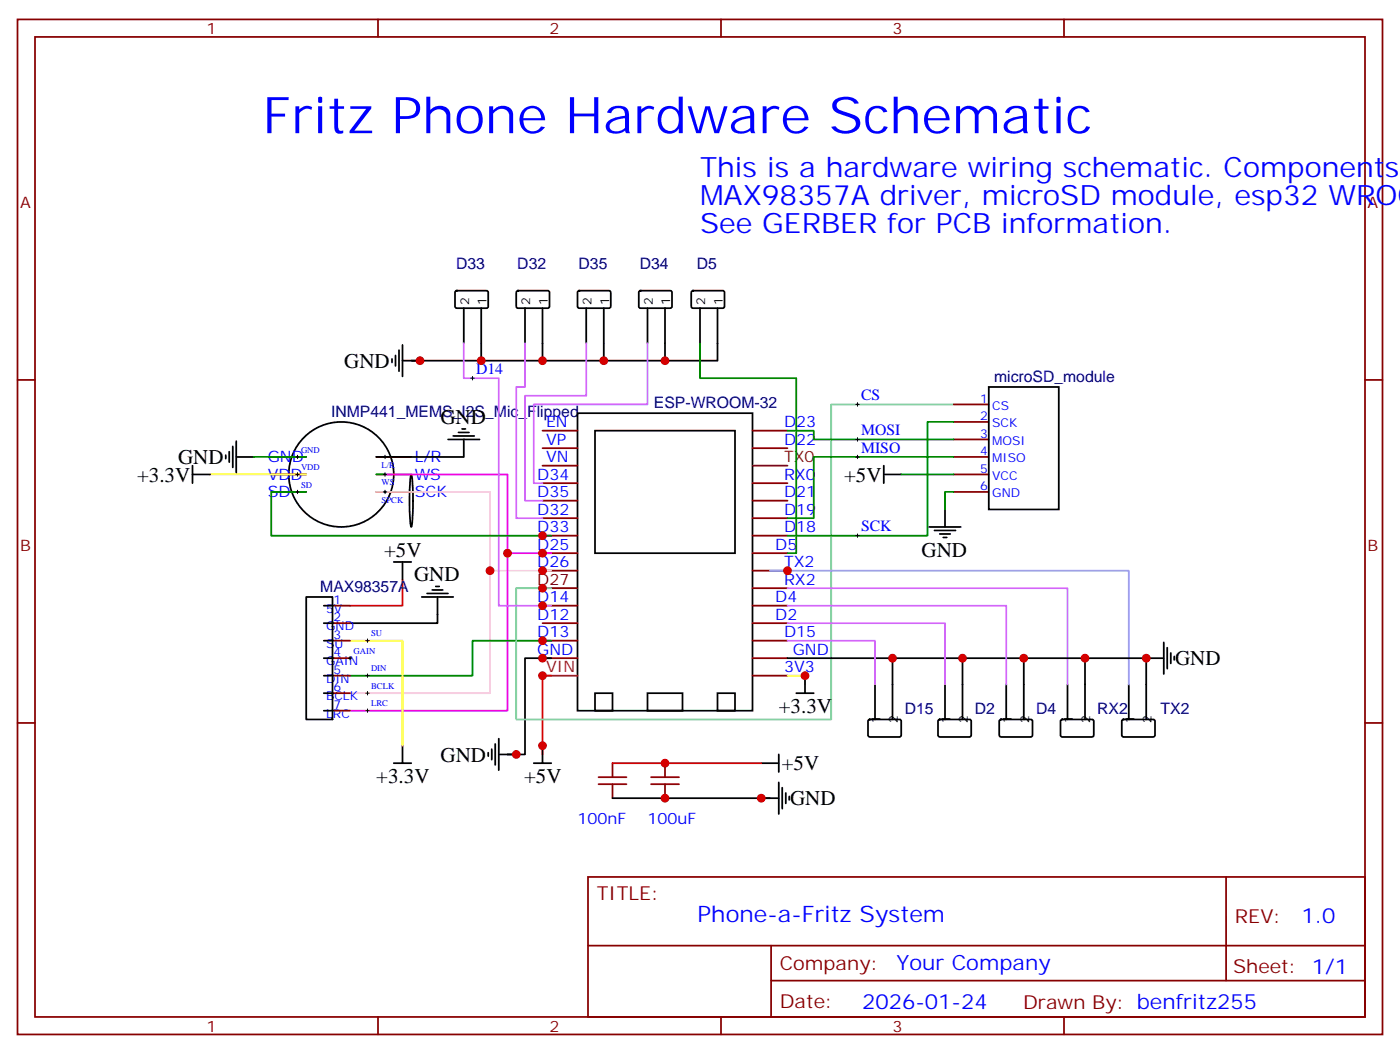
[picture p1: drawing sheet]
<svg xmlns="http://www.w3.org/2000/svg" width="282mm" height="212mm" viewBox="0 0 282 212" stroke-linecap="round" stroke-linejoin="round" font-family="sans-serif">
<g fill="none" stroke="#870000" stroke-width=".35">
<path d="M3.5 3.9h275.2v204.6h-275.2zM7.1 7.4h268.1v197.6h-268.1zM76.2 3.9v3.5M145.3 3.9v3.5M214.5 3.9v3.5M3.5 76.6h3.6M275.2 76.6h3.5M54.7 92.1h7M54.7 95.6h7M54.7 99.2h7M75.8 92.1h7.1M75.8 95.6h7.1"/>
<path d="M75.8 99.2h7.1M109.4 97.4h7M109.4 90.3h7M109.4 86.8h7M109.4 93.9h7M151.7 97.4h7M151.7 90.3h7M151.7 86.8h7M192.3 92.1h7M192.3 95.6h7M192.3 99.2h7M192.3 81.5h7"/>
<path d="M192.3 85.1h7M192.3 88.6h7M109.4 115h7M109.4 111.5h7M109.4 108h7M109.4 104.5h7M109.4 100.9h7M151.7 118.6h7M151.7 115h7M151.7 111.5h7M151.7 108h7M151.7 104.5h7"/>
<path d="M151.7 100.9h7M67 136.2h3.6M67 132.7h3.6M67 129.2h3.6M67 125.6h3.6M67 122.1h3.6M67 139.7h3.6M109.4 132.7h7M109.4 129.2h7M109.4 125.6h7M109.4 122.1h7M151.7 136.2h7"/>
<path d="M151.7 132.7h7M151.7 129.2h7M151.7 125.6h7M151.7 122.1h7M3.5 145.7h3.6M67 143.3h3.6M123.5 153.8v2.9M123.5 158.1v2.8M134.1 153.8v2.9M134.1 158.1v2.8M275.2 145.7h3.5M118.5 176.8h156.7v28.2h-156.7z"/>
<path d="M247.2 176.8v20.9M118.6 190.6h156.4M155.4 197.7h119.6M155.4 190.6v14.1M76.2 205v3.5M145.3 205v3.5M214.5 205v3.5"/>
</g>
<g fill="none" stroke="#000" stroke-width=".35">
<path d="M91.8 58.8l.3-.2h6.2l.1 .3v3l-.3 .2h-6.2l-.2-.3zM104.1 58.8l.3-.2h6.2l.2 .3-.1 3-.3 .2h-6.2l-.1-.3zM116.5 58.8l.3-.2h6.1l.2 .3v3l-.3 .2h-6.2l-.2-.3zM128.8 58.8l.3-.2h6.2l.2 .3-.1 3-.3 .2h-6.2l-.1-.3zM139.4 58.8l.3-.2h6.2l.1 .3v3l-.3 .2h-6.2l-.2-.3zM79 72.4v.7M79.7 71.6v2.2M80.4 70.6v4.2M81.1 69.5v6.4M81.1 72.7h3.6M93.5 62.1v7.1M97 62.1v10.6"/>
<path d="M105.8 62.1v7.1M109.4 62.1v10.6h-26.5M118.2 62.1v7.1M121.7 62.1v10.6M130.5 62.1v7.1M134.1 62.1v10.6h-24.7M141.1 62.1v7.1M144.6 62.1v10.6h-10.5M199.3 78h14.1v24.7h-14.1zM38.8 95.6h3.5M38.8 93.9v3.5M45.5 91.8v.7"/>
<path d="M46.2 91.1v2.1M46.9 90v4.2M47.6 92.1h3.6M47.6 88.9v6.4M82.9 95.6a39.9 39.9 0 0 1 0 10.6 39.9 39.9 0 0 1 0-10.6zM90.3 88.6h6.4M91.4 87.9h4.2M92.4 87.2h2.1M93.1 86.5h.7M93.5 88.6v3.5h-17.7M116.4 83.3h35.3v60h-35.3zM119.9 86.8h28.3v24.7h-28.3z"/>
<path d="M178.2 95.6h3.5M178.2 93.9v3.5M79.4 113.3h3.5M81.1 113.3v3.5M86.1 119.6h4.2M87.1 118.9h2.2M87.8 118.2h.7M187.3 106.2h6.4M188.4 106.9h4.2M189.4 107.6h2.2M190.1 108.3h.8M190.5 102.7v3.5"/>
<path d="M61.7 120.3h5.3v24.7h-5.3zM65.3 132.7h1.7M65.3 139.7h1.7M65.3 136.2h1.7M65.3 129.2h1.7M65.3 125.6h1.7M65.3 122.1h1.7M85 120.3h6.4M88.2 120.3v5.3h-17.6M111.1 132.7h-5.3v19.4h-3.5M119.9 139.7h3.6v3.6h-3.6zM130.5 139.7h7.1v3.6h-7.1z"/>
<path d="M144.6 139.7h3.6v3.6h-3.6zM158.7 132.7h47.7v12.3M160.5 139.7h3.5M162.3 136.2v3.5M176.4 138v7M179.9 132.7v12.3M190.5 138v7M194 132.7v12.3M202.8 138v7M206.4 132.7h12.3v12.3M215.2 138v7M218.7 132.7h12.4v12.3"/>
<path d="M227.5 138v7M231.1 132.7h3.5M234.6 129.5v6.4M235.3 130.6v4.2M236 131.6v2.1M236.7 132.3v.7M65.3 143.3h1.7M79.4 153.8h3.5M81.1 150.3v3.5M98.4 151.7v.7M99.1 151v2.1M99.8 150v4.2"/>
<path d="M100.5 152.1h3.6M100.5 148.9v6.4M107.6 153.8h3.5M109.4 150.3v3.5M153.5 153.8h3.5M157 152.1v3.5M157 157.7v6.4M157.7 158.8v4.2M158.4 159.8v2.2M175 145.2l.3-.2 6.2 .1 .2 .3-.1 3-.3 .2-6.1-.1-.2-.3zM189.1 145.2l.3-.2 6.2 .1 .2 .3-.1 3-.3 .2-6.1-.1-.2-.3zM201.5 145.2l.3-.2 6.2 .1 .1 .3v3l-.3 .2-6.2-.1-.2-.3z"/>
<path d="M213.8 145.2l.3-.2 6.2 .1 .2 .3-.1 3-.3 .2-6.1-.1-.2-.3zM226.2 145.2l.3-.2 6.2 .1 .1 .3v3l-.3 .2-6.2-.1-.2-.3zM123.5 160.9h33.5M159.1 160.5v.8"/>
<circle cx="68.8" cy="95.6" r="10.6"/>
</g>
<path d="M42.3 95.6h19.4M70.6 129.2h10.5v21.1M158.7 136.2h3.6v1.8" fill="none" stroke="#ff0" stroke-width=".35"/>
<path d="M151.7 93.9h7" fill="none" stroke="#630" stroke-width=".35"/>
<path d="M109.4 136.2h7" fill="none" stroke="#903" stroke-width=".35"/>
<path d="M109.4 118.6h7" fill="none" stroke="#600" stroke-width=".35"/>
<path d="M77.6 95.6h24.7v15.9h8.8M102.3 111.5v31.8h-31.7" fill="none" stroke="#f0f" stroke-width=".35"/>
<path d="M75.8 99.2h23v15.8h12.3M98.8 115v24.7h-28.2" fill="none" stroke="#fcc" stroke-width=".35"/>
<path d="M81.1 116.8v5.3h-10.5M111.1 136.2h-1.7v15.9M123.5 153.8h30" fill="none" stroke="#f00" stroke-width=".35"/>
<path d="M141.1 69.2v7h19.4v35.3h-1.8M51.2 92.1h10.5M61.7 99.2h-7v8.8h56.4M75.8 95.6h1.8M158.7 86.8h5.3v1.8h28.3M181.7 95.6h10.6M192.3 92.1h-28.3v12.4h-5.3M192.3 85.1h-5.3v22.9h-28.3M192.3 99.2h-1.8v3.5M111.1 129.2h-15.9v7h-24.6" fill="none" stroke="#008700" stroke-width=".35"/>
<path d="M192.3 81.5h-24.7v63.5h-63.5v-26.4h7" fill="none" stroke="#6c9" stroke-width=".35"/>
<path d="M93.5 69.2v7h7v45.9h10.6M105.8 69.2v8.8h-1.7v26.5h5.3M118.2 69.2v10.6h-12.4v21.1h3.6M130.5 69.2v12.3h-22.9v15.9h1.8M158.7 118.6h56.5v19.4M158.7 129.2h17.7v8.8M158.7 125.6h31.8v12.4M158.7 122.1h44.1v15.9" fill="none" stroke="#c6f" stroke-width=".35"/>
<path d="M155.2 115h72.3v23" fill="none" stroke="#99f" stroke-width=".35"/>
<path d="M120.6 158.1h5.7M120.6 156.7h5.7M131.2 158.1h5.7M131.2 156.7h5.7" fill="none" stroke="#a10000" stroke-width=".35"/>
<g fill="none" stroke="#000" stroke-width=".2">
<path d="M94.9 76.2h.7M95.2 75.9v.7M59.6 92.1h.7M59.6 95.6h.7M59.6 99.2h.7M60 91.8v.7M60 95.3v.7M60 98.8v.7M77.3 92.1h.7M77.3 95.6h.7M77.3 99.2h.7M77.6 91.8v.7"/>
<path d="M77.6 95.3v.7M77.6 98.8v.7M172.5 81.5h.7M172.5 88.6h.7M172.5 92.1h.7M172.9 81.2v.7M172.9 88.2v.7M172.9 91.8v.7M172.5 108h.7M172.9 107.6v.7M70.2 132.7h.7M70.6 132.3v.7"/>
<path d="M73.7 129.2h.7M73.7 136.2h.7M73.7 139.7h.7M74.1 128.8v.7M74.1 135.9v.7M74.1 139.4v.7M73.7 143.3h.7M74.1 142.9v.7"/>
</g>
<g fill="#c00">
<circle cx="98.8" cy="115" r=".88"/>
<circle cx="102.3" cy="111.5" r=".88"/>
<circle cx="97" cy="72.7" r=".88"/>
<circle cx="109.4" cy="72.7" r=".88"/>
<circle cx="121.7" cy="72.7" r=".88"/>
<circle cx="104.1" cy="152.1" r=".88"/>
<circle cx="84.7" cy="72.7" r=".88"/>
<circle cx="134.1" cy="153.8" r=".88"/>
<circle cx="134.1" cy="160.9" r=".88"/>
<circle cx="206.4" cy="132.7" r=".88"/>
<circle cx="134.1" cy="72.7" r=".88"/>
<circle cx="162.3" cy="136.2" r=".88"/>
<circle cx="218.7" cy="132.7" r=".88"/>
<circle cx="231.1" cy="132.7" r=".88"/>
<circle cx="153.5" cy="160.9" r=".88"/>
<circle cx="109.4" cy="108" r=".88"/>
<circle cx="109.4" cy="111.5" r=".88"/>
<circle cx="109.4" cy="115" r=".88"/>
<circle cx="109.4" cy="118.6" r=".88"/>
<circle cx="109.4" cy="122.1" r=".88"/>
<circle cx="109.4" cy="129.2" r=".88"/>
<circle cx="109.4" cy="132.7" r=".88"/>
<circle cx="158.8" cy="115" r=".88"/>
<circle cx="109.4" cy="136.2" r=".88"/>
<circle cx="109.4" cy="150.3" r=".88"/>
<circle cx="179.9" cy="132.7" r=".88"/>
<circle cx="194" cy="132.7" r=".88"/>
</g>
<text font-size="10.2" fill="#00f" x="52.9" y="26.8">Fritz Phone Hardware Schematic</text>
<g font-size="5.6" fill="#00f">
<text x="141.1" y="35.7">This is a hardware wiring schematic. Components</text>
<text x="141.1" y="41.3">MAX98357A driver, microSD module, esp32 WROO</text>
<text x="141.1" y="47">See GERBER for PCB information.</text>
</g>
<text font-size="4.6" fill="#00f" x="140.6" y="185.8">Phone-a-Fritz System</text>
<g font-size="4.2">
<text x="69.4" y="74.2">GND</text>
<text x="88.8" y="85.5">GND</text>
<text x="35.9" y="93.6">GND</text>
<text x="27.6" y="97.1">+3.3V</text>
<text x="170.2" y="97.1">+5V</text>
<text x="77.4" y="112.3">+5V</text>
<text x="185.8" y="112.3">GND</text>
<text x="83.5" y="117.2">GND</text>
<text x="236.9" y="134.1">GND</text>
<text x="157" y="143.6">+3.3V</text>
<text x="88.8" y="153.5">GND</text>
<text x="157.6" y="155.3">+5V</text>
<text x="75.8" y="157.8">+3.3V</text>
<text x="105.7" y="157.8">+5V</text>
<text x="159.3" y="162.4">GND</text>
</g>
<g font-size="4.2" fill="#00f">
<text x="262.3" y="186">1.0</text>
<text x="180.7" y="195.6">Your Company</text>
<text x="173.8" y="203.4">2026-01-24</text>
</g>
<g font-size="3.9" fill="#800">
<text x="120.3" y="181.4">TITLE:</text>
<text x="248.9" y="186">REV:</text>
<text x="157.2" y="195.6">Company:</text>
<text x="248.6" y="196.2">Sheet: 1/1</text>
<text x="157.2" y="203.2">Date:</text>
<text x="206.2" y="203.3">Drawn By: benfritz255</text>
</g>
<g font-size="3.2" fill="#800">
<text x="41.6" y="6.9">1</text>
<text x="110.8" y="6.9">2</text>
<text x="179.9" y="6.9">3</text>
<text x="4.1" y="42">A</text>
<text x="275.7" y="42">A</text>
<text x="4.1" y="111.2">B</text>
<text x="275.7" y="111.2">B</text>
<text x="41.6" y="208">1</text>
<text x="110.8" y="208">2</text>
<text x="179.9" y="208">3</text>
</g>
<g font-size="3.2" fill="#000080">
<text x="91.9" y="54.2">D33</text>
<text x="104.3" y="54.2">D32</text>
<text x="116.6" y="54.2">D35</text>
<text x="129" y="54.2">D34</text>
<text x="140.5" y="54.2">D5</text>
<text x="200.4" y="76.9">microSD_module</text>
<text x="66.7" y="84">INMP441_MEMS_I2S_Mic_Flipped</text>
<text x="131.8" y="82.2">ESP-WROOM-32</text>
<text x="64.6" y="119.3">MAX98357A</text>
<text x="182.4" y="143.9">D15</text>
<text x="196.5" y="143.9">D2</text>
<text x="208.8" y="143.9">D4</text>
<text x="221.2" y="143.9">RX2</text>
<text x="234" y="143.9">TX2</text>
</g>
<g font-size="3.2" fill="#00f">
<text x="96" y="75.4">D14</text>
<text x="173.6" y="80.6">CS</text>
<text x="110.1" y="89.6">VP</text>
<text x="110.1" y="86.1">EN</text>
<text x="158" y="89.6">D22</text>
<text x="158" y="86.1">D23</text>
<text x="173.6" y="87.7">MOSI</text>
<text x="54" y="93.2">GND</text>
<text x="83.6" y="93.2">L/R</text>
<text x="110.1" y="93.2">VN</text>
<text x="173.6" y="91.2">MISO</text>
<text x="54" y="96.7">VDD</text>
<text x="54" y="100.2">SD</text>
<text x="83.6" y="96.7">WS</text>
<text x="83.6" y="100.2">SCK</text>
<text x="108.3" y="100.2">D35</text>
<text x="108.3" y="96.7">D34</text>
<text x="158" y="100.2">D21</text>
<text x="158" y="96.7">RX0</text>
<text x="108.3" y="107.3">D33</text>
<text x="108.3" y="103.8">D32</text>
<text x="158" y="107.3">D18</text>
<text x="158" y="103.8">D19</text>
<text x="173.6" y="107.1">SCK</text>
<text x="108.3" y="110.8">D25</text>
<text x="156.3" y="110.8">D5</text>
<text x="108.3" y="114.3">D26</text>
<text x="158" y="117.9">RX2</text>
<text x="158" y="114.3">TX2</text>
<text x="108.3" y="124.9">D12</text>
<text x="108.3" y="121.4">D14</text>
<text x="156.3" y="124.9">D2</text>
<text x="156.3" y="121.4">D4</text>
<text x="108.3" y="132">GND</text>
<text x="108.3" y="128.4">D13</text>
<text x="158" y="128.4">D15</text>
<text x="159.8" y="132">GND</text>
<text x="158" y="135.5">3V3</text>
<text x="116.4" y="166.2">100nF</text>
<text x="130.5" y="166.2">100uF</text>
</g>
<text font-size="3.2" fill="#630" x="158" y="93.2">TX0</text>
<text font-size="3.2" fill="#600" x="108.3" y="117.9">D27</text>
<text font-size="3.2" fill="#903" x="110.1" y="135.5">VIN</text>
<g font-size="2.5">
<text x="94.5" y="61.4" transform="rotate(-90 94.5 61.4)">2</text>
<text x="98.1" y="61.4" transform="rotate(-90 98.1 61.4)">1</text>
<text x="106.9" y="61.4" transform="rotate(-90 106.9 61.4)">2</text>
<text x="110.4" y="61.4" transform="rotate(-90 110.4 61.4)">1</text>
<text x="119.2" y="61.4" transform="rotate(-90 119.2 61.4)">2</text>
<text x="122.8" y="61.4" transform="rotate(-90 122.8 61.4)">1</text>
<text x="131.6" y="61.4" transform="rotate(-90 131.6 61.4)">2</text>
<text x="135.1" y="61.4" transform="rotate(-90 135.1 61.4)">1</text>
<text x="142.2" y="61.4" transform="rotate(-90 142.2 61.4)">2</text>
<text x="145.7" y="61.4" transform="rotate(-90 145.7 61.4)">1</text>
<text x="177.4" y="145.7" transform="rotate(-90 177.4 145.7)">1</text>
<text x="181" y="145.7" transform="rotate(-90 181 145.7)">2</text>
<text x="191.6" y="145.7" transform="rotate(-90 191.6 145.7)">1</text>
<text x="195.1" y="145.7" transform="rotate(-90 195.1 145.7)">2</text>
<text x="203.9" y="145.7" transform="rotate(-90 203.9 145.7)">1</text>
<text x="207.4" y="145.7" transform="rotate(-90 207.4 145.7)">2</text>
<text x="216.3" y="145.7" transform="rotate(-90 216.3 145.7)">1</text>
<text x="219.8" y="145.7" transform="rotate(-90 219.8 145.7)">2</text>
<text x="228.6" y="145.7" transform="rotate(-90 228.6 145.7)">1</text>
<text x="232.1" y="145.7" transform="rotate(-90 232.1 145.7)">2</text>
</g>
<g font-size="2.5" fill="#00f">
<text x="197.6" y="81.2">1</text>
<text x="200" y="82.6">CS</text>
<text x="197.6" y="84.7">2</text>
<text x="197.6" y="88.2">3</text>
<text x="200" y="86.1">SCK</text>
<text x="200" y="89.6">MOSI</text>
<text x="197.6" y="91.8">4</text>
<text x="197.6" y="95.3">5</text>
<text x="200" y="93.2">MISO</text>
<text x="197.6" y="98.8">6</text>
<text x="200" y="96.7">VCC</text>
<text x="200" y="100.2">GND</text>
<text x="65.7" y="123.5">5V</text>
<text x="67.2" y="125.3">2</text>
<text x="67.2" y="121.7">1</text>
<text x="65.7" y="130.6">SU</text>
<text x="65.7" y="127">GND</text>
<text x="67.2" y="128.8">3</text>
<text x="65.7" y="137.6">DIN</text>
<text x="65.7" y="134.1">GAIN</text>
<text x="67.2" y="135.9">5</text>
<text x="67.2" y="132.3">4</text>
<text x="65.7" y="141.1">BCLK</text>
<text x="67.2" y="142.9">7</text>
<text x="67.2" y="139.4">6</text>
<text x="65.7" y="144.7">LRC</text>
</g>
<g font-size="1.8" fill="#00f">
<text x="60.7" y="91.2">GND</text>
<text x="60.7" y="94.8">VDD</text>
<text x="76.9" y="94.3">L/R</text>
<text x="60.7" y="98.3">SD</text>
<text x="76.9" y="101.3">SPCK</text>
<text x="76.9" y="97.8">WS</text>
<text x="71.3" y="131.8">GAIN</text>
<text x="74.8" y="128.3">SU</text>
<text x="74.8" y="135.3">DIN</text>
<text x="74.8" y="138.9">BCLK</text>
<text x="74.8" y="142.4">LRC</text>
</g>
</svg>
